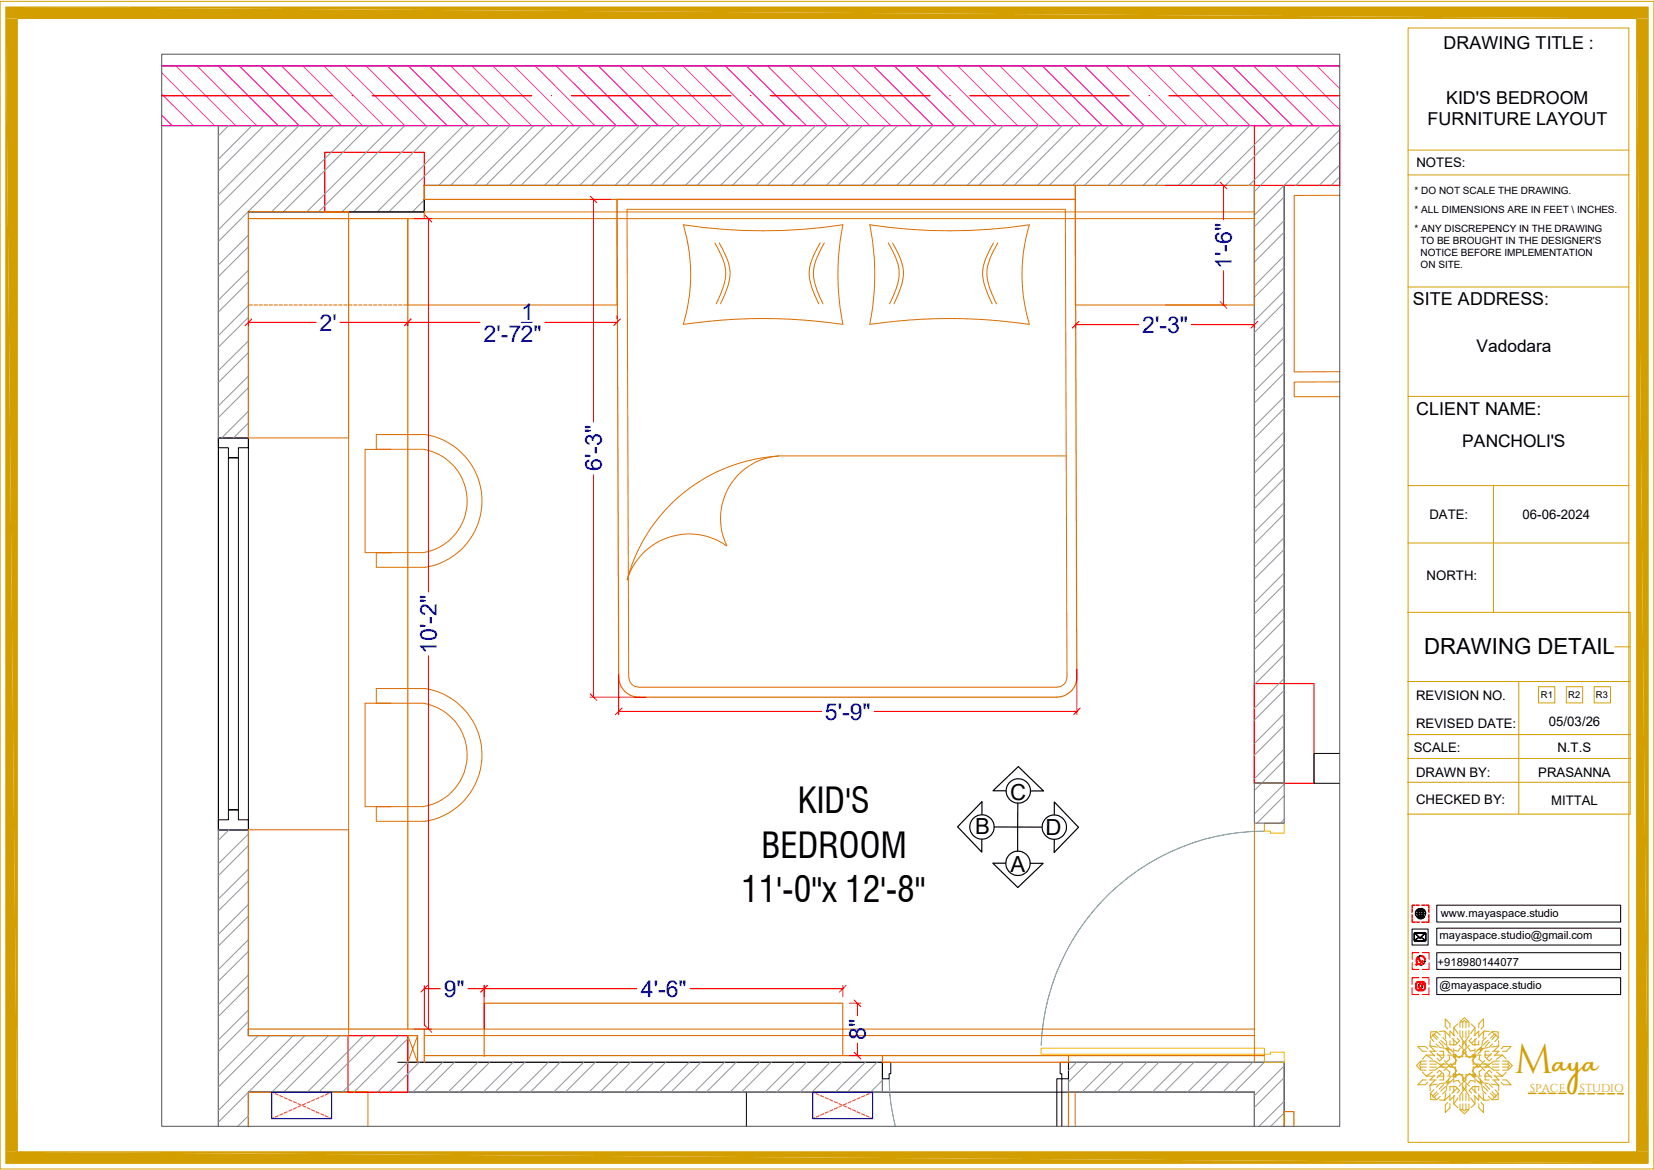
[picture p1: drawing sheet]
<svg xmlns="http://www.w3.org/2000/svg" width="420mm" height="297mm" viewBox="0 0 420 297" stroke-linecap="round" stroke-linejoin="round" font-family="sans-serif">
<g fill="none" stroke="#000" stroke-width=".25">
<path d="M41.1 16.7h299.1M41.1 31.9h299.1h-284.7v254M340.2 47.1h-14.1v151.7h-7.6v-151.7h-210.8M55.5 111.2h7.6v2.5h-2.6v2.5h-2.5v89.4h2.5v2.5h2.6v2.6h-7.6v-2.6h2.5v-2.5h2.5v-89.4h-2.5v-2.5h-2.5v-2.5h7.6v99.5h-7.6zM55.5 111.2h7.6M340.2 191.3h-6.5v7.5h6.5M55.5 210.7h7.6M63.1 262.9h37.9M101 269.7h123.1v7.5M189.5 277.2v8.7M224.1 269.7h2.1v2.9h-.4v1.3h-1.7zM269.2 269.7h2.1v4.2h-1.7v-1.3h-.4z"/>
<path d="M271.3 277.2v-7.5h54.8v16.2M63.1 285.9v-8.7h255.4v8.7M268.4 285.9v-12h1.2v12"/>
</g>
<path d="M340.2 31.9h-284.7v79.3h7.6v-57.4M107.7 47.1h210.8v151.7h7.6v-151.7h14.1M318.5 198.8h7.6v10.2h-7.6zM55.5 285.9v-75.2h7.6v52.2h40.4v6.8h120.6v7.5h-161v8.7M318.5 285.9v-8.7h-47.2v-7.5h54.8v16.2" fill="none" stroke="#767676" stroke-width=".3"/>
<g fill="none" stroke="#f00" stroke-width=".3">
<path d="M41.1 24.3h43.3M82.5 38.7h25.2v15.1h-25.2zM89.5 24.3h.1M94.5 24.3h40.5M140 24.3h.1M145.1 24.3h40.5M190.6 24.3h.1M195.7 24.3h40.5M241.2 24.3h.1M246.3 24.3h40.4M291.8 24.3h.1M296.8 24.3h43.4"/>
<path d="M318.5 31.9h21.7v15.2h-21.7zM318.5 173.5h15.2v25.3h-15.2zM88.3 262.9h15.2v14.3h-15.2z"/>
</g>
<g fill="none" stroke="#dd6e00" stroke-width=".25">
<path d="M63.1 53.8h25.4v57.4h-25.4zM88.5 55.5v205.7M107.7 50.6h49v26.8h-53.2v-21.9M107.7 55.5h210.8M107.7 53.8h210.8M214 57.1a135.1 135.1 0 0 1-40.5 0 43.7 43.7 0 0 1 0 25.2M214 57a63.7 63.7 0 0 0 0 25.3M220.9 57a63.7 63.7 0 0 1 0 25.3M220.9 57.1a135.1 135.1 0 0 0 40.5 0 43.7 43.7 0 0 0 0 25.2M273 47.1h45.5v30.3h-45.5zM340.2 49.6h-11.6v44.8h11.6M63.1 77.4h1"/>
<path d="M64.5 77.4h.9M65.8 77.4h.8M67.1 77.4h.8M68.3 77.4h.9M69.6 77.4h.8M70.9 77.4h.8M72.1 77.4h.9M73.4 77.4h.8M74.6 77.4h.9M75.9 77.4h.9M77.2 77.4h.8M78.4 77.4h.9"/>
<path d="M79.7 77.4h.9M81 77.4h.8M82.3 77.4h.8M83.5 77.4h.8M84.8 77.4h.8M86 77.4h.9M87.3 77.4h.8M88.6 77.4h.8M89.8 77.4h.9M91.1 77.4h.8M92.4 77.4h.8M93.6 77.4h.8"/>
<path d="M94.9 77.4h.8M96.1 77.4h.9M97.4 77.4h.9M98.7 77.4h.8M99.9 77.4h.9M101.2 77.4h.9M102.5 77.4h1M181.5 61.7l1.9 3.7 .5 1.5 .4 1.8v1.3l-.4 2.2-2 4.9M182.6 61.7l2 4 .8 3.2-.1 1.4-.3 1.9-2 4.9M208.2 61.7l-1.9 3.7-.5 1.5-.3 1.8v1.8l.3 1.5 .6 1.7 1.5 3.4M209.3 61.7l-2.2 4.5-.6 2.8 .1 1.3 .5 2.2 1.9 4.6M225.6 61.7l1.9 3.7 .8 3.2v1.5l-.3 1.9-.6 1.7-1.5 3.4"/>
<path d="M226.7 61.7l1.9 3.7 .6 2.2 .2 1.2v1.5l-.4 1.9-2 4.9M252.3 61.7l-1.9 3.7-.7 2.2-.2 1.2 .1 1.5 .3 1.9 2 4.9M253.4 61.7l-1.9 3.7-.9 3.2v1.5l.4 1.9 .5 1.7 1.5 3.4M173.5 82.3a138.9 138.9 0 0 1 40.5 0M220.9 82.3a138.9 138.9 0 0 1 40.5 0M340.2 96.9l-11.6 .1v3.7h11.6M99.3 114.1h-6.6v26.2h15M108 110.3a17.1 17.1 0 0 1 14.4 16.9 17.1 17.1 0 0 1-14.4 16.8h-12.5v-3.7M108.1 110.3h-12.6v3.7h12.2a13.3 13.3 0 0 1 10.9 13.2 13.3 13.3 0 0 1-10.9 13.1M197.7 115.8a42.3 42.3 0 0 0-38.4 31.4M270.5 115.7h-72.8a15.9 15.9 0 0 0-13.2 22.9M184.5 138.6a16.5 16.5 0 0 0-25.2 8.6"/>
<path d="M99.3 178.5h-6.6v26.3h15M107.7 178.6a13.3 13.3 0 0 1 10.9 13.1 13.3 13.3 0 0 1-10.9 13M108 174.8a17.1 17.1 0 0 1 14.4 16.9 17.1 17.1 0 0 1-14.4 16.8h-12.5v-3.7M108.1 174.8h-12.6v3.7h12.2M162.2 174.5h106.2M270.9 171.9a2.46 2.46 0 0 1-2.5 2.5M270.9 171.9l-.4-118.8h-111.3l.5 118.8a2.46 2.46 0 0 0 2.5 2.5M63.1 210.7h25.4v52.2h-25.4zM318.5 209v60.7M103.5 262.9l2.5 6.8M106 262.9l-2.5 6.8M107.7 261.2h210.8"/>
<path d="M107.7 262.9h210.8M273 277.2v8.7M63.1 285.9v-8.7h30.3v8.7"/>
</g>
<g fill="none" stroke="#f00" stroke-width=".25">
<path d="M41.1 24.3h43.3M89.5 24.3h.1M94.5 24.3h40.5M140 24.3h.1M145.1 24.3h40.5M190.6 24.3h.1M195.7 24.3h40.5M241.2 24.3h.1M246.3 24.3h40.4M291.8 24.3h.1M296.8 24.3h43.4M105.2 55.5h4.4"/>
<path d="M108 54.7l1.6 1.6M108.8 55.5v94.8M149.9 49.8l1.7 1.6M149.9 50.6h5.1M150.7 50.6v56.5M296 47.1h15.5M309.8 46.2l1.7 1.7M310.7 47.1v8.7M296 77.4h15.5M309.8 76.6l1.7 1.7M310.7 68.7v8.7M63.1 81.8h17.2"/>
<path d="M63.1 82v.7M63.9 81l-1.7 1.7M86.3 81.8h35.6M103.5 82v.7M104.4 81l-1.7 1.7M138.3 81.8h18.4M156.7 80.1v.9M157.5 81l-1.7 1.7M273.1 82.3v1M273.1 82.4h16M274 81.6l-1.7 1.7M302.5 82.4h16"/>
<path d="M318.5 82.3v1M319.4 81.6l-1.7 1.7M150.7 120.5v56.5M108.8 166.5v94.7M149.9 176.1l1.7 1.7M149.9 177h14.2M157.1 171.2v10.2M157.9 179.7l-1.6 1.7M273.4 169.9v11.5M274.3 179.7l-1.7 1.7M157.1 180.6h51.5M222 180.6h51.4"/>
<path d="M107.7 250.1v10.3M107.7 251h4.1M108.6 250.1l-1.7 1.7M118.8 251h42.9M122.9 250.1v11.1M123.8 250.1l-1.7 1.7M175.2 251h38.8M214 250.1v2.9M214.8 250.1l-1.7 1.7M215.7 254.7h2.9M216.9 253.9l1.7 1.6M217.7 254.7v3.2"/>
<path d="M105.2 261.2h4.4M108 260.4l1.6 1.6M215.7 268h2.9M216.9 267.1l1.7 1.7M217.7 264.8v3.2"/>
</g>
<g fill="none" stroke="#f0f" stroke-width=".25">
<path d="M41.1 18.5l13.4 13.4M44.7 16.7l15.2 15.2M50 16.7l15.2 15.2M55.4 16.7l15.2 15.2M60.7 16.7l15.2 15.2M66.1 16.7l15.2 15.2M71.5 16.7l15.2 15.2M76.9 16.7l15.1 15.2M82.2 16.7l15.2 15.2M87.6 16.7l15.2 15.2M93 16.7l15.1 15.2M98.3 16.7l15.2 15.2"/>
<path d="M103.7 16.7l15.2 15.2M109.1 16.7l15.1 15.2M114.4 16.7l15.2 15.2M119.8 16.7l15.2 15.2M125.1 16.7l15.2 15.2M130.5 16.7l15.2 15.2M135.9 16.7l15.1 15.2M141.2 16.7l15.2 15.2M146.6 16.7l15.2 15.2M152 16.7l15.1 15.2M157.4 16.7l15.1 15.2M162.7 16.7l15.2 15.2"/>
<path d="M168.1 16.7l15.2 15.2M173.4 16.7l15.2 15.2M178.8 16.7l15.2 15.2M184.1 16.7l15.2 15.2M189.5 16.7l15.2 15.2M194.9 16.7l15.2 15.2M200.3 16.7l15.1 15.2M205.6 16.7l15.2 15.2M211 16.7l15.2 15.2M216.4 16.7l15.1 15.2M221.7 16.7l15.2 15.2M227.1 16.7l15.2 15.2"/>
<path d="M232.5 16.7l15.1 15.2M237.8 16.7l15.2 15.2M243.2 16.7l15.2 15.2M248.5 16.7l15.2 15.2M253.9 16.7l15.2 15.2M259.3 16.7l15.1 15.2M264.7 16.7l15.1 15.2M270 16.7l15.2 15.2M275.4 16.7l15.1 15.2M280.8 16.7l15.1 15.2M286.1 16.7l15.2 15.2M291.5 16.7l15.2 15.2"/>
<path d="M296.8 16.7l15.2 15.2M302.2 16.7l15.2 15.2M307.6 16.7l15.1 15.2M312.9 16.7l15.2 15.2M318.3 16.7l15.2 15.2M323.7 16.7l15.1 15.2M329 16.7l11.2 11.2M334.4 16.7l5.8 5.8M339.8 16.7l.4 .4M41.1 29.2l2.6 2.7M41.1 23.9l8 8"/>
</g>
<path d="M41.1 16.7h299.1M41.1 31.9h299.1" fill="none" stroke="#f0f" stroke-width=".3"/>
<path d="M103.5 55.5v205.7M107.7 47.1h165.3v3.5h-165.3zM107.7 53.8v1.7h-44.6M156.7 50.6h116.3l.4 121.3a5.1 5.1 0 0 1-5 5.1h-106.2a5.1 5.1 0 0 1-5.1-5.1zM63.1 261.2h44.6v8.5M103.5 262.9h2.5v6.8M107.7 268h213.4M214 268v-13.3h-91.1v13.5M224.1 268v1.7h47.2v-1.7M271.3 277.2v8.7M326.1 285.9v-3.7h2.4v3.7" fill="none" stroke="#dd6e00" stroke-width=".3"/>
<path d="M321.1 209h5v2.5h-3.5v-.5h-1.5zM264.4 266.1h56.7v1.5h-56.7zM321.1 267.6h1.5v-.5h3.5v2.6h-5z" fill="none" stroke="#ffbf00" stroke-width=".25"/>
<path d="M321.1 211a56.7 56.7 0 0 0-56.7 54.3M225.8 273.9a46.3 46.3 0 0 0 1.6 12.1" fill="none" stroke="#00b8b8" stroke-width=".25"/>
<g fill="none" stroke="#939598" stroke-width=".25">
<path d="M58 31.9l-2.5 2.6M64 31.9l-8.5 8.5M67 31.9l-11.5 11.5M73 31.9l-17.5 17.5M75.9 31.9l-20.4 20.5M81.9 31.9l-26.4 26.4M84.9 31.9l-29.4 29.4M90.8 31.9l-21.9 21.9M93.8 31.9l-21.9 21.9M99.8 31.9l-21.9 21.9M102.8 31.9l-21.9 21.9M108.7 31.9l-21.9 21.9"/>
<path d="M111.7 31.9l-21.9 21.9M117.7 31.9l-21.9 21.9M120.6 31.9l-21.9 21.9M126.6 31.9l-15.2 15.2M129.6 31.9l-15.2 15.2M135.6 31.9l-15.2 15.2M138.6 31.9l-15.2 15.2M144.5 31.9l-15.2 15.2M147.5 31.9l-15.2 15.2M153.5 31.9l-15.2 15.2M156.4 31.9l-15.1 15.2M162.4 31.9l-15.2 15.2"/>
<path d="M165.4 31.9l-15.2 15.2M171.3 31.9l-15.1 15.2M174.3 31.9l-15.2 15.2M180.3 31.9l-15.2 15.2M183.3 31.9l-15.2 15.2M189.2 31.9l-15.2 15.2M192.2 31.9l-15.2 15.2M198.2 31.9l-15.2 15.2M201.1 31.9l-15.1 15.2M207.1 31.9l-15.2 15.2M210.1 31.9l-15.2 15.2M216 31.9l-15.1 15.2"/>
<path d="M219 31.9l-15.2 15.2M225 31.9l-15.2 15.2M228 31.9l-15.2 15.2M233.9 31.9l-15.2 15.2M236.9 31.9l-15.2 15.2M242.9 31.9l-15.2 15.2M245.8 31.9l-15.1 15.2M251.8 31.9l-15.2 15.2M254.8 31.9l-15.2 15.2M260.7 31.9l-15.1 15.2M263.7 31.9l-15.2 15.2M269.7 31.9l-15.2 15.2"/>
<path d="M272.7 31.9l-15.2 15.2M278.6 31.9l-15.2 15.2M281.6 31.9l-15.2 15.2M287.6 31.9l-15.2 15.2M290.6 31.9l-15.2 15.2M296.5 31.9l-15.2 15.2M299.5 31.9l-15.2 15.2M305.5 31.9l-15.2 15.2M308.4 31.9l-15.1 15.2M314.4 31.9l-15.2 15.2M317.4 31.9l-15.2 15.2M323.3 31.9l-15.1 15.2"/>
<path d="M326.3 31.9l-15.2 15.2M332.3 31.9l-15.2 15.2M335.3 31.9l-16.8 16.7M340.2 32.9l-21.7 21.7M340.2 35.9l-11.2 11.2M63.1 59.7l-7.6 7.6M107.7 50.8l-3 3M107.7 53.8h.1M326.1 50l-7.6 7.6M326.1 58.9l-7.6 7.6M326.1 56l-7.6 7.5M340.2 41.9l-5.2 5.2"/>
<path d="M340.2 44.9l-2.2 2.2M63.1 68.6l-7.6 7.6M63.1 77.6l-7.6 7.6M63.1 71.6l-7.6 7.6M63.1 62.7l-7.6 7.5M326.1 67.9l-7.6 7.6M326.1 76.8l-7.6 7.6M326.1 64.9l-7.6 7.6M326.1 73.9l-7.6 7.5M63.1 95.5l-7.6 7.5M63.1 98.4l-7.6 7.6M63.1 86.5l-7.6 7.6"/>
<path d="M63.1 80.6l-7.6 7.5M63.1 89.5l-7.6 7.6M326.1 85.8l-7.6 7.5M326.1 94.7l-7.6 7.6M326.1 82.8l-7.6 7.6M326.1 91.7l-7.6 7.6M63.1 104.4l-6.8 6.8M63.1 107.4l-3.8 3.8M326.1 103.7l-7.6 7.6M326.1 112.6l-7.6 7.6M326.1 100.7l-7.6 7.5M326.1 109.6l-7.6 7.6"/>
<path d="M326.1 118.6l-7.6 7.6M326.1 121.5l-7.6 7.6M326.1 130.5l-7.6 7.6M326.1 139.4l-7.6 7.6M326.1 127.5l-7.6 7.6M326.1 136.4l-7.6 7.6M326.1 148.4l-7.6 7.6M326.1 157.3l-7.6 7.6M326.1 145.4l-7.6 7.6M326.1 154.3l-7.6 7.6M326.1 172.2l-7.6 7.6M326.1 166.2l-7.6 7.7"/>
<path d="M326.1 175.2l-7.6 7.6M326.1 163.3l-7.6 7.6M326.1 193.1l-7.6 7.6M326.1 184.2l-7.6 7.5M326.1 181.1l-7.6 7.7M326.1 190.1l-7.6 7.6M326.1 199.1l-7.6 7.5M58.2 210.7l-2.7 2.6M63.1 211.7l-7.6 7.6M63.1 214.7l-7.6 7.6M326.1 208l-.9 1M326.1 202l-6.9 7"/>
<path d="M63.1 220.6l-7.6 7.6M63.1 229.6l-7.6 7.6M63.1 238.5l-7.6 7.6M63.1 223.6l-7.6 7.6M63.1 232.6l-7.6 7.6M63.1 247.5l-7.6 7.6M63.1 256.4l-7.6 7.6M63.1 241.5l-7.6 7.6M63.1 250.4l-7.6 7.6M63.1 259.4l-7.6 7.6M63.1 277.3l-7.6 7.6M65.5 262.9l-10 10.1"/>
<path d="M68.5 262.9l-13 13M74.5 262.9l-19 19M77.4 262.9l-14.3 14.3M83.4 262.9l-14.4 14.3M86.4 262.9l-14.3 14.3M92.3 262.9l-14.3 14.3M95.3 262.9l-14.3 14.3M101.3 262.9l-14.3 14.3M103.5 269.6l-7.6 7.6M103.5 263.7l-13.6 13.5M106.5 269.7l-7.6 7.5M112.4 269.7l-7.6 7.5"/>
<path d="M115.4 269.7l-7.6 7.5M121.4 269.7l-7.6 7.5M124.3 269.7l-7.5 7.5M130.3 269.7l-7.6 7.5M133.3 269.7l-7.6 7.5M139.2 269.7l-7.5 7.5M142.2 269.7l-7.5 7.5M148.2 269.7l-7.6 7.5M151.2 269.7l-7.6 7.5M157.1 269.7l-7.5 7.5M160.1 269.7l-7.6 7.5M166.1 269.7l-7.6 7.5"/>
<path d="M169 269.7l-7.5 7.5M175 269.7l-7.6 7.5M178 269.7l-7.6 7.5M184 269.7l-7.6 7.5M186.9 269.7l-7.5 7.5M192.9 269.7l-7.6 7.5M195.9 269.7l-7.6 7.5M201.8 269.7l-7.5 7.5M204.8 269.7l-7.6 7.5M210.8 269.7l-7.6 7.5M213.8 269.7l-7.6 7.5M219.7 269.7l-7.6 7.5"/>
<path d="M222.7 269.7l-7.6 7.5M224.1 274.2l-3 3M224.1 277.2h.1M273.4 269.7l-2.1 2M276.4 269.7l-5.1 5M282.3 269.7l-7.6 7.5M285.3 269.7l-7.6 7.5M291.3 269.7l-7.6 7.5M294.3 269.7l-7.6 7.5M300.2 269.7l-7.6 7.5M303.2 269.7l-7.6 7.5M309.2 269.7l-7.6 7.5"/>
<path d="M312.1 269.7l-7.6 7.5M318.1 269.7l-7.6 7.5M321.1 269.7l-7.6 7.5M326.1 270.6l-7.6 7.6M326.1 279.5l-6.4 6.4M326.1 273.6l-7.6 7.5M63.1 283.3l-2.7 2.6M326.1 282.5l-3.4 3.4"/>
</g>
<g fill="none" stroke="#cd2027" stroke-width=".25">
<path d="M69 277.2l.5 .3M69.8 277.6l.9 .4M71 278.1l.8 .4M72.2 278.6l.7 .4M73.3 279.1l.8 .4M74.5 279.7l.8 .3M78.7 279.7l-.7 .3M79.9 279.1l-.8 .4M81 278.6l-.7 .4M82.2 278.1l-.8 .4M83.4 277.6l-.8 .4M84.2 277.2l-.5 .3"/>
<path d="M206.4 277.2l.4 .3M207.2 277.6l.8 .4M208.4 278.1l.8 .4M209.5 278.6l.8 .4M210.7 279.1l.8 .4M211.8 279.7l.8 .3M216.1 279.7l-.8 .3M217.3 279.1l-.8 .4M218.4 278.6l-.8 .4M219.6 278.1l-.8 .4M220.7 277.6l-.7 .4M221.6 277.2l-.5 .3"/>
<path d="M69.5 283.8l-.5 .2M70.7 283.3l-.9 .3M71.8 282.7l-.8 .4M72.9 282.2l-.7 .4M74.1 281.7l-.8 .4M75.3 281.2l-.8 .4M75.6 280.2l.8 .3M76.4 280.7l-.8 .3M76.8 280.7l.8 .3M77.6 280.2l-.8 .3M78 281.2l.7 .4M79.1 281.7l.8 .4"/>
<path d="M80.3 282.2l.7 .4M81.4 282.7l.8 .4M82.6 283.3l.8 .3M83.7 283.8l.5 .2M206.8 283.8l-.4 .2M208 283.3l-.8 .3M209.2 282.7l-.8 .4M210.3 282.2l-.8 .4M211.5 281.7l-.8 .4M212.6 281.2l-.8 .4M213 280.2l.8 .3M213.8 280.7l-.8 .3"/>
<path d="M214.2 280.7l.7 .3M214.9 280.2l-.7 .3M215.3 281.2l.8 .4M216.5 281.7l.8 .4M217.6 282.2l.8 .4M218.8 282.7l.8 .4M220 283.3l.7 .3M221.1 283.8l.5 .2"/>
</g>
<path d="M69 277.2h15.2v6.8h-15.2zM206.4 277.2h15.2v6.8h-15.2z" fill="none" stroke="#00f" stroke-width=".3"/>
<path d="M41.1 13.8h299.1v272.1h-299.1z" fill="none" stroke="#545454" stroke-width=".25"/>
<path d="M107.7 47.1v6.7h-44.6M63.1 261.2v1.7" fill="none" stroke="#000" stroke-width=".3"/>
<path d="M132.4 81.8h2.8" fill="none" stroke="#00f" stroke-width=".25"/>
<g fill="none" stroke="#e0ac11" stroke-width=".25">
<path d="M370.2 259.9l-1.1 1M370.8 259.3l1.1-.9 1 .9M371.4 259.4h-.7v1.4M371.4 259.4v1.5M371.8 259l-.4 .4M371.9 259l.3 .4M372.2 259.4h.8v1.4M372.2 259.4v1.5M373.5 259.9l1 1M360.6 269.5l-.9 1 .9 1M360.7 270.9v.8h1.4M360.7 270.9h1.5"/>
<path d="M360.7 270.1l-.3 .4 .3 .4M360.7 270.1h1.5M361.2 272.2l1 1M362.1 269.4h-1.4v.7M362.2 273.2h2M362.2 267.8h2M362.2 267.8l-1 1.1M362.2 267.8l1.5 1.1M362.2 274.2h-1l-1.2 1.2h1.9l.6-.7M362.5 266.3l-.6-.7h-1.9l1.2 1.3h1M363 269.4h1.4M363.1 270.9h1.6"/>
<path d="M363.1 274.2h1.6M363.1 270.1h1.6M363.1 266.9h1.6M363.1 265.5l1.2 1.3M363.1 266.9l1.2 1.2M363.2 264.2l-.1 1.3 1.9 .3M363.2 277.7l.1 1.4M363.3 279.1l1.4 .1M363.7 272.1l-1.5 1.1M363.9 262.8l-.7 .7 .9 .9M363.9 278.2v.3h.3M363.9 262.6h.3"/>
<path d="M363.9 262.5v.3M363.9 262.8l1 1.1M364.1 276.6l-.9 .9 .7 .7M364.2 262.6l.6-.7 .9 .9M364.2 262.6l1 .9M364.3 274.2l-1.2 1.3M364.3 272.9l-1.2 1.3M364.4 269.4l1.6 1.1M364.7 261.9l-1.4 .1-.1 1.3M364.7 265l.9 .9M364.9 277.1l-1 1.1M364.9 272.3l.6-.6 1.1 1v1.5h-1.1"/>
<path d="M364.9 267.4l1.2 1.2M365 275.2l-1.9 .3 .1 1.4M365 273.2h1.7M365 267.8h1.7M365.2 277.5l-1 1M365.4 264.5l1.2 1.2M365.5 261.8l1.4-.1 .2 2M365.5 266.9h1.1v1.5l-1.1 .9-.6-.6M365.6 275.1l-.9 .9M365.6 270.9h1.7M365.6 270.1h1.7M365.7 278.3l-.9 .9-.6-.7"/>
<path d="M365.8 265.9l1.9 .3 .1 1M365.8 264.1l1.3 1.2M366 270.5l-1.6 1.2h-1.4M366 270.5l.7 .6M366.1 272.4l-1.2 1.2M366.3 263.4l.9 .9M366.6 275.3l-1.2 1.2M366.7 271.8l1.2-1.3 .4 .4 .3-.4 1.3 1.3-1 1M366.7 270l-.7 .5M366.9 261.8l1.2 1.2M367.1 275.8l-1.3 1.2M367.1 277.5l-.2 1.8-1.4-.1"/>
<path d="M367.2 266.3l1.1 1.2M367.2 276.8l-.9 .9M367.2 264.5l.3 1.9 1 .1M367.4 271.5l.7 .6-.1 .9M367.6 267.8h2v2.3h-1.5M367.6 279.9l-.6 .6v1.9l1.2-1.2v-1M367.7 265.9l1.2 1.1M367.8 273.9l-.1 .9-1.9 .3M368 268l.1 .9-.7 .6M368.1 270.9h1.5v2.3h-2M368.1 278.1l-1.2 1.2M368.2 260.9v-1l-1.2-1.2v1.9l.6 .6"/>
<path d="M368.2 276.9v-1.1h1.5l.9 1.1-.6 .6M368.2 261.7v1.7M368.2 277.7v1.7M368.2 261.8l1.2 1.2M368.3 273.5l-1.1 1.2M368.5 274.6l-1 .1-.3 1.9M368.7 263.6l1.3 1.2M368.9 274.1l-1.2 1.1M368.9 268.2l1 1-1.3 1.3-.3-.4-.4 .4-1.2-1.3M369.1 267.8v.5h.5M369.1 266.2v2.1h2.3v-1.5M369.1 267.7h.6v.6"/>
<path d="M369.1 260.9v2M369.1 263.7v1.7M369.1 275.7v1.7M369.1 278.2v2M369.1 260.9l1.1 1.5M369.3 274.4l1-.1 .5 .7M369.4 278.1l-1.2 1.2M369.5 273.5l1-1 1.3 1.3-.4 .3 .4 .4-1.3 1.2M369.6 272.7h-.5v.5M369.7 272.8v.5h-.6M370 276.3l-1.3 1.2M370 263.6l.6 .6-.9 1h-1.5v-1"/>
<path d="M370.2 278.7l-1.1 1.5M370.5 265.3l1.3 1.3-.4 .4 .4 .3-1.3 1.3-1-1M370.7 261.6v1.4M370.7 278v1.4M370.8 263.1l1 1.5-.5 .8M370.8 266.1l-.5 .7-1-.1M371.3 275.7l.5 .7-1 1.6M371.4 274.3v-1.5h-2.3v2M371.4 261.7v1.7M371.4 264.2v1.7M371.4 275.1v1.7M371.4 277.7v1.7"/>
<path d="M372.2 274.3v-1.5h2.3v2M372.2 261.7v1.7M372.2 264.2v1.7M372.2 275.1v1.7M372.2 277.7v1.7M372.4 275.7l-.5 .7 1.1 1.6M372.9 266.1l.5 .7 1-.1M373 263.1l-1.1 1.5 .5 .8M373 261.6v1.4M373 278v1.4M373.1 265.3l-1.2 1.3 .3 .4-.3 .3 1.3 1.3 1-1M373.4 278.7l1.1 1.5"/>
<path d="M373.7 263.6l-.7 .6 1 1h1.5v-1M373.7 276.3l1.2 1.2M374.1 272.8v.5h.4M374.1 272.7h.5v.5M374.2 273.5l-1-1-1.3 1.3 .3 .3-.3 .4 1.2 1.2M374.3 278.1l1.2 1.2M374.4 274.4l-1-.1-.5 .7M374.5 266.2v2.1h-2.3v-1.5M374.5 267.7h-.4v.6M374.5 260.9v2M374.5 263.7v1.7M374.5 275.7v1.7"/>
<path d="M374.5 278.2v2M374.5 260.9l-1.1 1.5M374.6 267.8v.5h-.5M374.8 268.2l-1 1 1.2 1.3 .4-.4 .4 .4 1.2-1.3M374.8 274.1l1.2 1.1M374.9 263.6l-1.2 1.2M375.2 274.6l.9 .1 .3 1.9M375.3 273.5l1.2 1.2M375.5 261.8l-1.2 1.2M375.5 260.9v-1l1.2-1.2v1.9l-.7 .6M375.5 261.7v1.7M375.5 276.9v-1.1h-1.5l-1 1.1 .7 .6"/>
<path d="M375.5 277.7v1.7M375.5 278.1l1.3 1.2M375.6 270.9h-1.5v2.3h2M375.7 268l-.2 .9 .8 .6M375.8 273.9l.2 .9 1.9 .3M376 265.9l-1.2 1.1M376 279.9l.7 .6v1.9l-1.2-1.2v-1M376.1 267.8h-2v2.3h1.5M376.3 271.5l-.8 .6 .2 .9M376.4 270.9h1.7M376.4 270.1h1.7M376.4 276.8l1 .9"/>
<path d="M376.4 264.5l-.3 1.9-.9 .1M376.5 266.3l-1.2 1.2M376.6 277.5l.2 1.8 1.4-.1M376.6 275.8l1.2 1.2M376.8 261.8l-1.3 1.2M376.9 273.2h1.7M376.9 267.8h1.7M377 270l2.3 1.6M377 271.8l-1.2-1.3-.4 .4-.4-.4-1.2 1.3 1 1M377.1 275.3l1.1 1.2M377.4 263.4l-1 .9M377.6 272.4l1.2 1.2"/>
<path d="M377.8 264.1l-1.2 1.2M377.9 265.9l-1.9 .3-.2 1M378 278.3l.8 .9 .7-.7M378.1 275.1l.9 .9M378.1 266.9h-1v1.5l1.1 .9 .6-.6M378.2 261.8l-1.4-.1-.2 2M378.2 264.5l-1.1 1.2M378.5 277.5l1 1M378.7 275.2l1.9 .3-.1 1.4M378.8 267.4l-1.2 1.2M378.8 272.3l-.6-.6-1.1 1v1.5h1M378.8 277.1l1 1.1"/>
<path d="M378.9 270.9h1.7M378.9 270.1h1.7M379 274.2h1.7M379 266.9h1.7M379 265l-.9 .9M379 261.9l1.4 .1v1.3M379.3 269.4l-2.3 1.7M379.3 271.7h1.4M379.3 269.4h1.4M379.3 274.2l1.3 1.3M379.4 272.9l1.2 1.3M379.5 262.6l-.7-.7-.8 .9"/>
<path d="M379.5 262.6l-1 .9M379.5 262.6h.3M379.5 273.2h2M379.5 267.8h2M379.6 276.6l.9 .9-.7 .7M379.8 262.8l.7 .7-.9 .9M379.8 278.2v.3h-.3M379.8 262.5v.3M379.8 262.8l-1 1.1M380 272.1l1.5 1.1M380.4 279.1l-1.4 .1M380.4 277.7v1.4"/>
<path d="M380.5 264.2l.1 1.3-1.9 .3M380.6 265.5l-1.3 1.3M380.6 266.9l-1.2 1.2M381.2 266.3l.6-.7h1.9l-1.2 1.3h-1M381.5 270.9h1.4M381.5 270.1h1.4M381.5 274.2h1l1.2 1.2h-1.9l-.6-.7M381.5 267.8l1 1.1M381.5 267.8l-1.5 1.1M381.6 269.4h1.3v.7M382.5 272.2l-1 1M382.9 270.9v.8h-1.3"/>
<path d="M382.9 270.1l.4 .4-.4 .4M383 269.5l1 1-1 1M369.1 280.2l1.1 1M370.7 280.3v1.4h.7M370.8 281.8l1.1 .9 1-.9M371.4 280.2v1.5M371.4 281.7l.4 .3M372.2 280.2v1.5M372.2 281.7l-.3 .3M373 280.3v1.4h-.8M374.5 280.2l-1 1"/>
</g>
<g fill="#d39e00">
<path d="M1.5 1.8l417 2.9h-417z"/>
<path d="M1.5 1.8h417v2.9z"/>
<path d="M415.6 4.7l2.9 287.7h-2.9z"/>
<path d="M415.6 4.7h2.9v287.7z"/>
<path d="M1.5 4.7l2.9 287.7h-2.9z"/>
<path d="M1.5 4.7h2.9v287.7z"/>
<path d="M1.5 292.4l417 2.9h-417z"/>
<path d="M1.5 292.4h417v2.9z"/>
</g>
<g fill="none" stroke="#d39e00" stroke-width=".25">
<path d="M0 .3h419.9v296.5h-419.9zM1.5 1.8h417v293.5h-417zM4.4 4.7h411.2v287.7h-411.2zM357.5 7.1h56.1v282.9h-56.1zM357.5 38.1h56.1M357.5 44.4h56.1M357.5 72.9h56.1M357.5 100.6h56.1M357.5 123.3h56.1M357.5 137.8h56.1M379.2 123.3v32.1M357.4 155.4h56.5v51.3h-56.5"/>
<path d="M357.4 173h56.5M385.7 173v33.7M390.7 174.3h4.1v4.1h-4.1zM397.7 174.3h4.2v4.1h-4.2zM404.8 174.3h4.1v4.1h-4.1zM410 164.2h3.9M357.4 198.6h56.5M357.4 186.5h56.5M357.4 192.5h56.5M388.1 277.6h9.5M389.9 277.5l-1.8 .1h1.8M390.8 277.6h1.7"/>
<path d="M390.8 277.5h1.7M393.3 277.6h1.7M393.3 277.5h1.7M395.8 277.5h1.8l-1.8 .1M400.9 277.7h11.3M402.3 277.6h-1.4l1.4 .1M403.2 277.6h1.7M403.2 277.7h1.7M405.7 277.6h1.7M405.7 277.7h1.7M408.2 277.6h1.7M408.2 277.7h1.7"/>
<path d="M410.8 277.6l1.4 .1h-1.4"/>
</g>
<g fill="none" stroke="#000" stroke-width=".25">
<path d="M358.6 235.8h4v4.1h-4zM359.1 236.8l3 .1M359.1 238.8h3M359.2 236.8h2.8M359.2 238.9h2.8M359.2 236.9l1.1 1-1.1 .7zM359.3 236.7l2.7 .1 .1 1.8-.2 .3h-2.6M359.4 238.8h-.2l1.1-.8 .3 .2 .2-.2 1.1 .8h-.1M359.4 231.9h2.7M359.4 236.7l-.4 .3v1.6l.4 .3M359.5 232l.2 .7 .4-.2-.1-.5M359.6 231.3l.1-.1 .4 .2-.1 .5h-.5z"/>
<path d="M359.8 232.8l.3-.2 .5 .5zM359.8 231.1l.8-.4-.5 .5zM360 230.8a1.3 1.3 0 0 0-.5 1.6M360.1 232l.1 .5 .4-.1v-.4M360.2 231.4l.4 .1v.4h-.5zM360.3 232.6l.3-.1v.5zM360.6 230.8v.6l-.3-.1zM360.8 232.5l.3 .1-.3 .4zM360.8 231.5l.4-.1 .1 .5h-.5zM360.8 230.8l.3 .5-.3 .1zM360.9 237.9l1.1-1v1.7zM360.9 230.6a1.32 1.32 0 0 1 1.2 1.3h-2.7"/>
<path d="M361.3 232l-.1 .5-.4-.1v-.4M361.3 232.6l.3 .2-.8 .3zM361.4 232l-.1 .5 .4 .2 .2-.7M361.6 231.1l-.3 .1-.5-.5a1.16 1.16 0 0 1 1.1 1.2h-.5l-.1-.5 .4-.2M361.7 232.8a1.27 1.27 0 0 1-1.7 .3M361.8 236.8l-1.2 1.2-1.3-1.1M364.8 229.8h46.7v4.3h-46.7zM364.8 235.6h46.7v4.3h-46.7zM359.6 249.3h2.1M359.6 249.4h2.1M361.7 251.3h-2.1M364.8 241.9h46.7v4.2h-46.7z"/>
<path d="M364.8 248.2h46.7v4.3h-46.7z"/>
</g>
<g fill="#000">
<path d="M359 237h.2zM359 237l.2 .1zM359 237.1l.2 1.5zM359 238.6h.2zM359 238.6l.3 .1zM359 238.6h.4zM359 238.7h.2zM359 238.7h.3zM359.1 236.9h.3zM359.1 236.9h.1zM359.1 238.7l.1 .1zM359.1 238.7h.1z"/>
<path d="M359.1 238.8h.1zM359.1 238.8h.2zM359.1 236.9h.2zM359.1 238.8h.3zM359.2 236.9l1.2 1zM359.2 238.6h.2zM359.4 231.6l.1 .1zM359.4 231.7l.1 .2zM359.4 232l.1 .2zM359.4 232.2h.1zM359.4 232.2l.2 .1zM359.4 231.5l.1 .1z"/>
<path d="M359.4 231.5h.2l-.1 .1zM359.4 232.3l.2 .1zM359.4 231.5h.2zM359.5 231.4l.1 .1zM359.5 232.4l.1 .1zM359.5 231.3l.1 .1zM359.5 232.5l.2 .1zM359.5 231.2h.2zM359.5 232.6l.2 .1zM359.6 231.1l.4 .1zM359.6 231.2h.1zM359.6 232.7h.4z"/>
<path d="M359.6 232.7l.2 .1zM359.6 232.7h.4l-.2 .1zM359.7 231.1h.3zM359.7 232.8h.2zM359.7 231.1h.1zM359.7 231h.2zM359.7 232.8l.3 .1zM359.7 231.2h.3zM359.7 231.2h.4zM359.8 230.9l.1 .1zM359.8 230.9h.2zM359.8 231.2h.3z"/>
<path d="M359.8 232.6l.2 .1zM359.8 232.6h.3zM359.8 232.9l.3 .1zM359.8 231.2l.5 .1zM359.8 231.2h.5zM359.9 230.8h.2zM359.9 233h.3zM359.9 230.8h.3zM359.9 231.3h.4zM359.9 231.3h.6zM359.9 232.6h.4zM359.8 232.6h.5z"/>
<path d="M359.9 233l.4 .1zM360 231.3h.6zM360 231.6h.2zM360 231.6l.1 .3zM360 231.6h.2l-.1 .3zM360 232l.2 .2h-.2zM360 232l.2 .2zM360 232.2h.2zM360 232.2l.2 .2zM360 232.5h.5zM360 230.8h.3zM360 231.3l.6 .1z"/>
<path d="M360 231.4h.8zM360 231.4h1.3zM360 231.4h1.4zM360 232.5h.8zM360 232.5h.6zM360 233.1h.6zM359.2 238.6l.8-.6zM359.4 238.6l.9-.6zM360.1 230.7h1.2zM360.1 230.7l.2 .1zM360.1 230.7h.5zM360.1 231.4h1.3z"/>
<path d="M360.1 231.4l.1 .2h-.2zM360.1 231.4l.1 .2zM360.1 232.4l.1 .1zM360.1 232.5h1.2zM360.1 232.5h1.3zM360 232.5h1.4zM360.1 233.1h1.2zM360.1 233.1l1 .1zM360.1 232.6l.3 .1zM360 238h.3zM360.1 238h.2zM360.1 231.2h.2z"/>
<path d="M360.2 231.2h.1zM360.2 231.1l.1 .1zM360.2 231.1h.2l-.1 .1zM360.2 231.4h.8zM360.2 231.4h1zM360.2 232.7l.2 .1zM360.2 231.1h.2zM360.3 231.1h.1zM360.3 232.8l.2 .1zM360.1 238h.4zM360.3 237.9l.2 .1zM360.3 230.6l1 .1z"/>
<path d="M360.3 231h.2zM360.2 232.5h1zM360.3 232.4l.9 .1zM360.3 232.9l.3 .1zM360.3 233.2l.5 .1zM360.3 233.2h.8zM360.3 238h.3zM360.4 230.8l.1 .2zM360.4 230.8h.2l-.1 .2zM360.4 233h.2zM360.4 230.8h.4zM360.4 230.8h.2z"/>
<path d="M360.4 231.4h.6zM360.4 231.4l.4 .1zM360.4 232.4h.6zM360.3 232.4h.8zM360.4 232.4h.7zM360.4 233h.4zM360.4 233l.5 .1zM360.4 233h.6zM360.4 238h.4l-.2 .2zM360.5 233.1h.3zM360.5 233.1h.4zM360.4 230.8h.6z"/>
<path d="M360.6 230.7l.4 .1zM360.3 230.6h.8zM360.6 230.5l.5 .1zM360.6 230.8l.2 .5zM360.6 231.3l.2 .1zM360.6 231.5h.2zM360.6 231.5l.2 .4zM360.6 232l.2 .4zM360.6 232.4h.2zM360.6 232.4h.4zM360.6 232.5h.2zM360.6 232.5l.2 .5z"/>
<path d="M360.6 233h.2zM360.6 238h.2zM360.7 237.9l.3 .1zM360.8 230.8h.2zM360.8 232.5h.6zM360.8 230.8l.3 .1zM360.8 233h.2zM360.8 238h.3zM360.8 230.7l.6 .1zM360.9 238l1 .6zM360.9 230.9l.2 .2zM360.9 232.9h.2z"/>
<path d="M361 231.1h.2zM360.8 231.4h.6zM361 231.3h.4zM361 232.5l.5 .1zM361 232.8l.1 .1zM361 232.8h.1zM361 231.1l.3 .1zM361 232.7h.2zM361.1 230.8h.4zM360.8 233.1h.5zM361.1 233.1h.3zM361.1 231.2l.4 .1z"/>
<path d="M361.1 231.2h.5zM361.1 232.6h.2zM361.1 232.6l.1 .1h-.2zM361.1 232.6h.2l-.1 .1zM361.1 231.3h.4zM361.1 232.6h.4zM361.1 232.6h.5zM361.2 231.4l.2 .2zM361.3 230.8h.2zM361.3 230.8l.4 .1zM361.3 231.6h.1zM361.3 231.6l.1 .3h-.1z"/>
<path d="M361.3 231.6l.1 .3zM361.3 232l.1 .2zM361.3 232h.1v.2zM361.3 232.2h.1zM361.3 232.2l.1 .3h-.2zM361.3 232.2l.1 .3zM361.3 232.6h.3zM361.3 233h.2zM361.3 231.2h.3zM361.3 232.6l.4 .1zM361.4 231.2h.3zM361.4 232.7h.4z"/>
<path d="M361.4 230.9l.3 .1zM361.4 231.1l.3 .1zM361.4 232.7l.4 .1zM361.4 232.7h.4v.1zM361.4 232.9h.3zM361.5 231l.3 .1zM361.4 231.1h.3zM361.5 231.1h.2zM361.5 232.8h.2zM361.6 231.1h.2zM361.6 232.8h.2zM361.6 231.1l.2 .1z"/>
<path d="M361.7 231.2h.2zM361.7 231.2h.1zM361.7 231.2l.2 .1zM361.7 232.6l.1 .1zM361.7 232.6h.2zM361.7 231.3l.3 .1zM361.7 238.6h.3zM361.8 232.5l.1 .1h-.2zM361.8 232.5l.1 .1zM360.7 237.9l1.1-1zM361.8 236.9h.1l-1 1zM361.8 238.6l.3 .1z"/>
<path d="M361.8 231.4h.2zM361.8 231.4l.2 .2zM361.8 232.4h.2zM361.8 236.9h.3zM361.8 238.7h.3zM361.9 232.3l.1 .1zM361.8 238.8h.3zM361.9 238.8h.2zM361.9 231.6l.1 .1zM361.9 231.7l.2 .2zM361.9 232l.1 .2zM361.9 232h.2l-.1 .2z"/>
<path d="M361.9 232.2h.1zM361.9 232.2l.1 .1zM361.9 238.7l.2 .1zM361.9 238.7h.2zM361.9 236.9h.2zM362 236.9l.1 .1zM362 237h.1zM362 237l.1 .1zM362 237.1l.1 1.5zM362 238.6h.1zM359.5 249.6h.3zM359.5 249.6l.2 .1z"/>
<path d="M359.5 249.7h.2zM359.5 249.7l.2 .1zM359.5 249.8l.2 1.1h-.2zM359.5 249.8h.2v1.1zM359.5 250.9h.2zM359.5 250.9l.2 .1zM359.5 251h.3zM359.5 251l.3 .1zM359.5 251.1h.3zM359.5 244.9h.4zM359.5 244.9h.7zM359.5 244.9h.3z"/>
<path d="M359.5 244.9h.2zM359.5 244.9l.2 .1zM359.5 245h.2zM359.5 249.5l.3 .1zM359.5 249.5h.3zM359.5 251.1l.4 .1zM359.6 243.5l.2 .1zM359.6 243.5h.3zM359.6 243.6l.2 .1zM359.6 243.7l.2 .1zM359.6 243.8l.2 .1zM359.6 243.9l.3 .2z"/>
<path d="M359.6 244.1h.3zM359.6 244.6l1 .1zM359.6 244.7h1zM359.6 244.7h1.2zM359.6 244.7h1.9zM359.6 244.7l1.8 .2h-1.9zM359.6 244.7h1.9l-.1 .2zM359.6 249.5h.3zM359.6 251.2h.3zM359.6 251.2h.4zM359.6 243.4h.3zM359.6 243.4l.3 .1h-.3z"/>
<path d="M359.6 243.4h.3v.1zM359.6 244.1l.4 .2h-.3zM359.6 244.1l.4 .2zM359.6 249.4h.4zM359.6 249.4h.5zM359.6 249.4l.3 .1zM359.6 251.2l.4 .1zM359.6 251.3h.5zM359.7 244.3h.3zM359.7 244.3l.2 .3h-.3zM359.7 244.3h.3l-.1 .3zM359.7 243.2h.3z"/>
<path d="M359.7 243.2l.2 .2h-.3zM359.7 243.2h.3l-.1 .2zM359.7 249.3l2 .1zM359.7 251.4l1.8 .1zM359.7 251.4h2zM359.8 243.1l.2 .1zM359.8 243.1h.3zM359.9 243h.4zM359.9 243l.2 .1h-.3zM359.9 243h.4l-.2 .1zM359.9 244.6h.5zM359.7 249.3h2z"/>
<path d="M359.9 249.2l1.8 .1zM359.9 251.5h1.5zM359.9 251.5h1.6zM360 242.9l.3 .1zM360 242.9h.4zM360 242.8h.6zM360 242.8h.8zM359.9 249.2h1.6zM360 249.1l1.5 .1zM360 251.5h1.3zM360 251.5h1.4zM360 242.8h1.5z"/>
<path d="M360 250.3l.3 .1zM360.1 250.1h.3zM360.1 250.1l.2 .1zM360.1 250.2h.2zM360.1 250.2l.2 .1zM360.1 250.3h.2zM360.1 250.4h.2zM360.1 250.4l.3 .1zM360.1 250.5l.3 .1zM360.1 250.6h.3zM360.1 243.5h.5zM360 249.1h1.4z"/>
<path d="M360.1 249.1h1.3zM360.1 250l.3 .1zM360.1 250h.4zM360.1 250.6h.4zM360.1 250.6l.4 .1zM360.2 242.7l1.3 .1zM360.2 243.4h.4zM360.2 243.4l.4 .1zM360.2 243.5h.4zM360.2 243.5l.3 .1zM360.2 243.6h.3zM360.2 243.6l.3 .1z"/>
<path d="M360.2 249.9l.4 .1zM360.2 249.9h.5zM360.2 250h.3zM360.2 250h.4zM360.2 250.7h.3zM360.2 250.7h.4zM360.2 250.7h.5zM360.2 250.7h.9zM360.2 250.7h1zM360.2 244.9h1.2zM360.2 244.9h.9zM360.2 243.3l.3 .1z"/>
<path d="M360.2 243.7h.3zM360.2 243.7l.4 .1zM360.2 249.9h1zM360.2 250.7l.9 .1zM360.2 242.7h1.2zM360.3 242.7h1.1zM360.3 244.6h.1zM360.2 243.3h.3zM360.3 243.2l.2 .1zM360.3 243.8h.3zM360.3 243.2h.1zM360.3 243.2h.2z"/>
<path d="M360.3 243.8l.4 .1zM360.2 249.9h.9zM360.3 249.8l.8 .1zM360.3 250.8l.7 .1zM360.3 250.8h.8zM360.3 242.7h1zM360.4 242.6l.9 .1zM360.4 243.9l.4 .1zM360.4 244l.5 .1zM360.4 244.9h.7zM360.3 249.8h.8zM360.4 249.8h.7z"/>
<path d="M360.4 250.9l.5 .1zM360.4 250.9h.6zM360.4 242.6h.7zM360.5 242.6h.6zM360.5 244.9l.4 .1zM360.5 244.9h.6zM360.5 244.1h.4zM360.5 244.1h.9zM360.4 249.8h.6zM360.5 249.7l.5 .1zM360.5 251h.3zM360.5 251h.4z"/>
<path d="M360.6 244.1h.8zM360.6 244.1l.8 .1zM360.6 242.6h.5zM360.6 245h.3zM360.6 244.2h.8zM360.5 249.7h.4zM360.6 249.7h.3zM360.6 242.6h.3zM360.7 244.2h.7zM360.7 244.2l.6 .1zM360.7 249.9l.5 .1zM360.8 242.8h.8z"/>
<path d="M360.8 244.3h.5zM360.8 250h.4zM360.7 250.7h.5zM360.8 250.7h.4zM360.9 244.3h.3zM360.9 244.3h.4zM360.9 250h.4zM360.9 250.7h.3zM360.8 244.7h.7zM360.9 244.7h.7zM360.9 244.1h.5zM360.9 250l.4 .1z"/>
<path d="M360.9 250.6h.4zM361 242.8h.6zM361 242.8l.6 .1zM361 244.1h.4zM361 244.3h.2zM361 250.1h.3zM361 250.6h.3zM361 244l.4 .1zM361 250.1l.3 .1zM361 250.5h.3zM361.1 244h.1zM361 244h.4z"/>
<path d="M361.1 244h.3zM361.1 244.3h.1zM361.1 250.2h.2zM361.1 250.2l.2 .1zM361.1 250.3h.2zM361.1 250.3l.2 .1zM361.1 250.4h.2zM361.1 250.4l.2 .1zM361.1 244.6h.5zM361.2 242.9l.5 .1zM361.2 249.6h.3zM361.2 249.6l.3 .1z"/>
<path d="M361.2 249.7h.3zM361.2 249.7l.3 .1zM361.2 249.8h.2zM361.2 249.8h.3zM361.2 249.6h.2zM361.2 249.8l.2 .1zM361.2 249.9h.2zM361.3 244.6h.4zM361.3 249.4h.5zM361.3 249.6h.1zM361.3 249.9h.1zM361.3 243h.4z"/>
<path d="M361.4 243l.4 .1zM361.4 249.4h.4zM361.3 251.3h.4zM361.4 251.3h.4zM361.4 249.4l.4 .1zM361.4 251.2l.4 .1zM361.4 244.4l.3 .2h-.4zM361.4 244.4h.4l-.1 .2zM361.5 243.1l.4 .1zM361.5 249.5h.3zM361.4 251.2h.4zM361.5 251.2h.3z"/>
<path d="M361.5 243.2h.4zM361.4 244.4h.4zM361.5 244.3h.3zM361.5 249.5h.4zM361.6 243.2l.3 .2zM361.6 244.3h.3zM361.6 249.5l.3 .1zM361.6 251.1h.3zM361.6 249.6h.3zM361.6 249.6l.3 .1zM361.6 251l.3 .1zM361.6 251h.3z"/>
<path d="M361.7 243.4h.2zM361.7 243.4l.3 .2h-.3zM361.7 243.4h.2l.1 .2zM361.7 244.1h.2zM361.7 244.1l.2 .2h-.3zM361.7 244.1h.2v.2zM361.7 249.7h.2zM361.7 249.7l.2 .1zM361.7 249.8l.2 1.1h-.2zM361.7 249.8h.2v1.1zM361.7 250.9h.2zM361.7 250.9l.2 .1z"/>
<path d="M361.7 251h.2zM361.7 243.6l.3 .1zM361.7 243.9l.3 .1zM361.7 244l.2 .1h-.2zM361.7 244h.3l-.1 .1zM361.7 243.7l.3 .1zM361.7 243.8l.3 .1h-.3zM361.7 243.8l.3 .1z"/>
</g>
<g fill="none" stroke="#f00" stroke-width=".25">
<path d="M358.6 232.3v1.8h1.7M358.6 233.4v.7h.6M358.6 230.9v.8M358.6 232.1v.9M359.2 229.8h-.6v.7M359.7 234.1h.8M359.7 229.8h.8M360.3 229.8h-1.7v1.7M360.9 229.8h.9M361.1 229.8h1.7v1.7M362.2 229.8h.6v.7M362.8 233.4v.7h-.6"/>
<path d="M362.8 230.9v.8M362.8 232.1v2h-1.9M358.6 250.7v1.8h1.7M358.6 244.4v1.7h1.7M359.7 249.3l1.6-.2 .4 .2 .2 .3v1.4l-.2 .4-1.6 .1-.5-.2-.1-1.7zM359.8 249.5l.3-.1 1.5 .1v1.6l-.2 .2-1.4-.1-.3-.2zM360 243.2l-.1 1.4 .9 .1 .5-.1M360.1 250.3l.3 .6h.6M360.1 242.7a1.24 1.24 0 0 0-.4 1.6l-.2 .7 .7-.1a1.26 1.26 0 0 0 1.6-.4M360.2 243.2h.2l.2 .6 .3 .3 .5-.1v.2a.81 .81 0 0 1-.9-.1 .81 .81 0 0 1-.3-.9zM360.3 241.9h-1.7v1.6M360.3 248.2h-1.7v1.7"/>
<path d="M360.4 249.8h.7l.2 .5M360.7 242.8a.9 .9 0 0 1 1 1.1M360.9 242.6l.7 .2 .4 .9M361.1 241.9h1.8v1.6M361.1 248.2h1.7v1.7M362.8 250.7v1.8h-1.7M362.9 244.4v1.7h-1.8"/>
<circle cx="360.7" cy="250.3" r=".38"/>
<circle cx="361.3" cy="249.7" r=".15"/>
</g>
<g fill="none" stroke="#000" stroke-width=".3">
<path d="M249.3 206.8v-3.3l-6.1 6.4 6.1 6.4v-3.2M252.5 209.9l12.1 .1M255.4 219.1h-3.3l6.3 6.2 6.5-6.1h-3.3M255.4 200.7h-3.3l6.5-6.1 6.4 6.2h-3.3M258.4 203.9v12.1M267.7 206.8v-3.2l6.2 6.4-6.2 6.4v-3.3"/>
<circle cx="249.3" cy="209.9" r="3.1"/>
<circle cx="258.5" cy="219.2" r="3.1"/>
<circle cx="258.6" cy="200.8" r="3.1"/>
<circle cx="267.7" cy="210" r="3.1"/>
</g>
<text font-size="10.5" fill="#d39e00" x="384.6" y="272.4">M</text>
<g font-size="9">
<text x="202.6" y="206.3">KID'S</text>
<text x="193.4" y="217.7">BEDROOM</text>
<text x="188.2" y="229">11'-0''x 12'-8''</text>
</g>
<text font-size="7.5" fill="#d39e00" x="394.3" y="272.4">aya</text>
<g font-size="5.9" fill="#00f">
<text x="312.8" y="68.3" transform="rotate(-90 312.8 68.3)">1'-6&quot;</text>
<text x="81.2" y="83.9">2'</text>
<text x="132.4" y="81.2">1</text>
<text x="122.8" y="86.8">2'-72&quot;</text>
<text x="290" y="84.5">2'-3&quot;</text>
<text x="152.8" y="119.6" transform="rotate(-90 152.8 119.6)">6'-3&quot;</text>
<text x="110.9" y="166" transform="rotate(-90 110.9 166)">10'-2&quot;</text>
<text x="209.4" y="182.7">5'-9&quot;</text>
<text x="112.7" y="253.1">9&quot;</text>
<text x="162.7" y="253.1">4'-6&quot;</text>
<text x="219.8" y="264" transform="rotate(-90 219.8 264)">8&quot;</text>
</g>
<g font-size="5.6">
<text x="361.6" y="166">DRAWING DETAIL</text>
<text x="256.5" y="203">C</text>
<text x="247.7" y="211.8">B</text>
<text x="265.5" y="211.9">D</text>
<text x="256.6" y="221.4">A</text>
</g>
<g font-size="4.5">
<text x="366.6" y="12.4">DRAWING TITLE :</text>
<text x="367.2" y="26.5">KID'S BEDROOM</text>
<text x="362.5" y="31.7">FURNITURE LAYOUT</text>
<text x="358.8" y="77.5">SITE ADDRESS:</text>
<text x="359.6" y="105.2">CLIENT NAME:</text>
</g>
<g font-size="4.4">
<text x="374.9" y="89.3">Vadodara</text>
<text x="371.3" y="113.5">PANCHOLI'S</text>
</g>
<g font-size="3.3">
<text x="359.7" y="42.3">NOTES:</text>
<text x="363" y="131.8">DATE:</text>
<text x="386.6" y="131.8">06-06-2024</text>
<text x="362.2" y="147.2">NORTH:</text>
<text x="359.6" y="177.8">REVISION NO.</text>
<text x="359.6" y="184.9">REVISED DATE:</text>
<text x="393.3" y="184.3">05/03/26</text>
<text x="359" y="191">SCALE:</text>
<text x="395.5" y="190.9">N.T.S</text>
<text x="359.6" y="197.1">DRAWN BY:</text>
<text x="390.6" y="197.1">PRASANNA</text>
<text x="359.6" y="204.1">CHECKED BY:</text>
<text x="393.9" y="204.5">MITTAL</text>
</g>
<g font-size="2.9" fill="#d39e00">
<text x="388.5" y="277.2">SPACE</text>
<text x="401.1" y="277.2">STUDIO</text>
</g>
<g font-size="2.8">
<text x="365.8" y="232.7">www.mayaspace.studio</text>
<text x="365.5" y="238.5">mayaspace.studio@gmail.com</text>
<text x="365" y="245.2">+918980144077</text>
<text x="365.5" y="251">@mayaspace.studio</text>
</g>
<g font-size="2.5">
<text x="359.2" y="49.4">* DO NOT SCALE THE DRAWING.</text>
<text x="359.2" y="54.1">* ALL DIMENSIONS ARE IN FEET \ INCHES.</text>
<text x="359.2" y="59">* ANY DISCREPENCY IN THE DRAWING</text>
<text x="360.7" y="62">TO BE BROUGHT IN THE DESIGNER'S</text>
<text x="360.7" y="65.1">NOTICE BEFORE IMPLEMENTATION</text>
<text x="360.7" y="68.1">ON SITE.</text>
</g>
<g font-size="2.4">
<text x="391.3" y="177.2">R1</text>
<text x="398.2" y="177.2">R2</text>
<text x="405.3" y="177.2">R3</text>
</g>
</svg>
